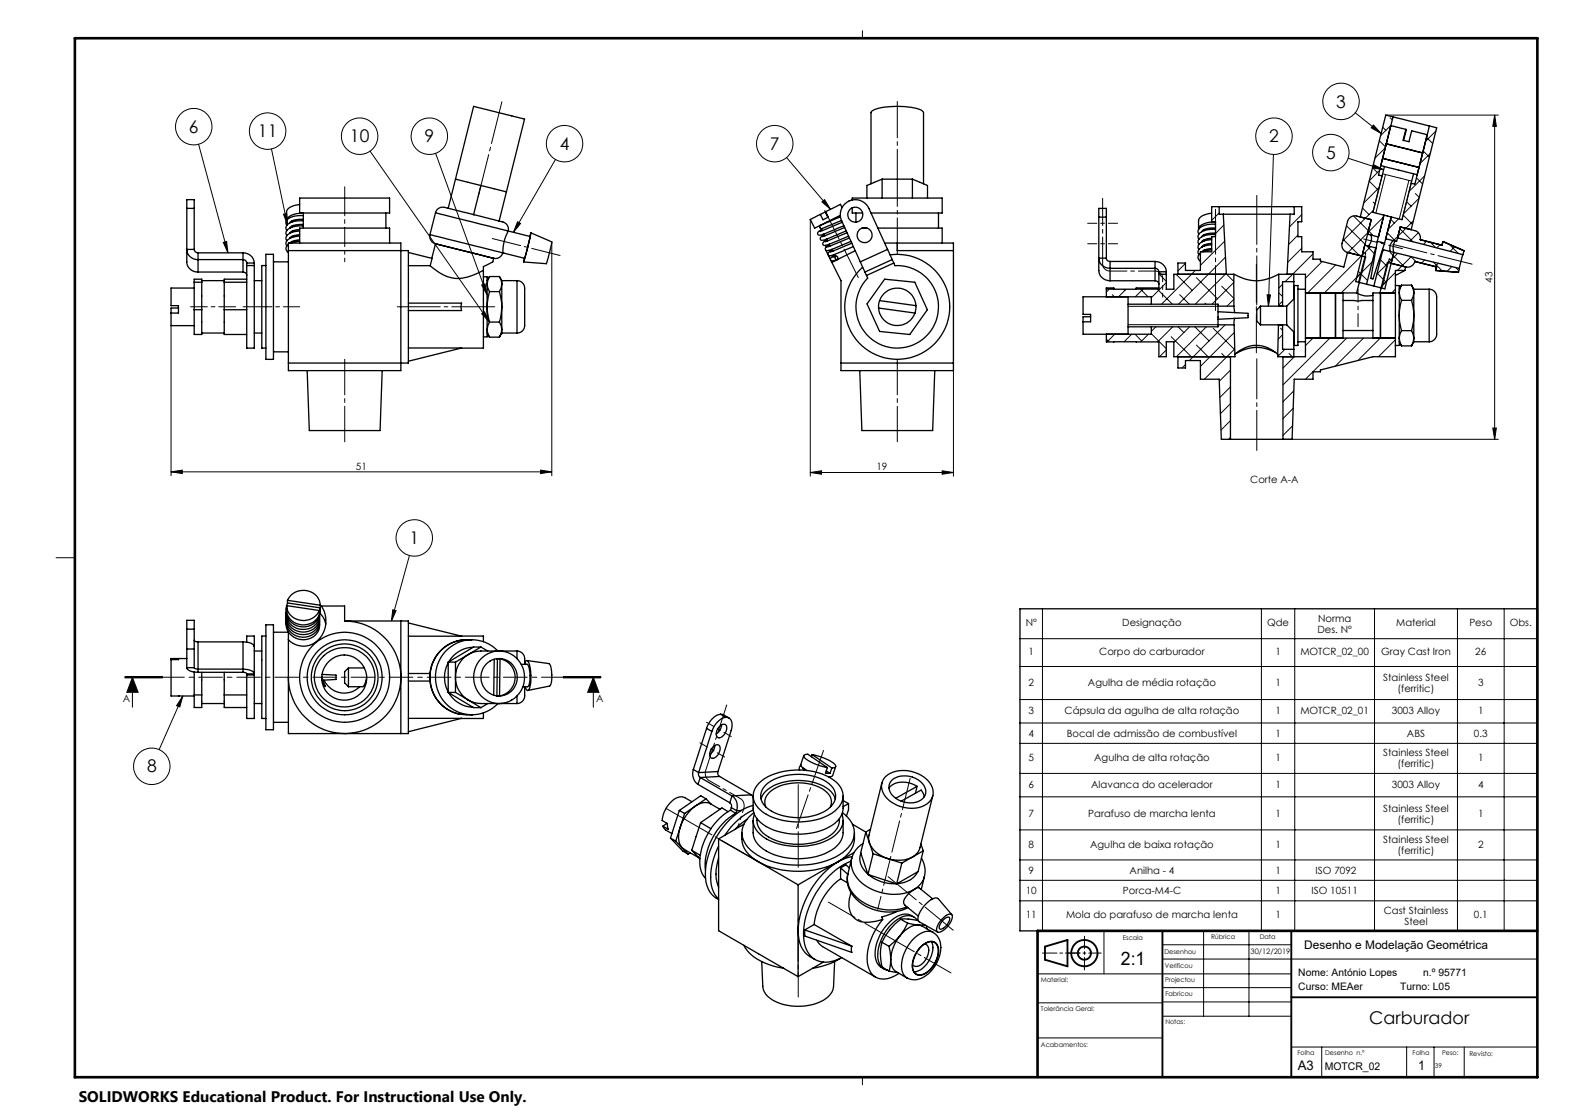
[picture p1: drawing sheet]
<svg xmlns="http://www.w3.org/2000/svg" width="420mm" height="297mm" viewBox="0 0 420 297" stroke-linecap="round" stroke-linejoin="round" font-family="sans-serif">
<g fill="none" stroke="#000" stroke-width=".27">
<path d="M230 8.2v2M53 38.4l7.8 29M72.4 39.7l4.3 20.3M361.4 30.1l6.9 5.5M366.3 33.3l2 2.3-2.6-1.5zM367.8 37.5l1.7 1.7M368.7 33.9l.9 .9M369.4 39.4l-2.8 2.8M369.5 30.7h30.1M370.7 31.4l.6 .6M370.9 33.4l-2.8 2.8M380.4 36.6l1.7 1.7"/>
<path d="M382.9 34.9l-2.7 2.8M398.6 30.7v86.4M398.6 30.7l.4 3h-.9zM75.6 57.1l.9-.2 .2 3.1zM98.7 40.3l31.8 45.6M116.2 40.9l13.7 37.7M138 59.1l.8 .5-1.9 2.3zM148.1 42.5l-11.2 19.4M209.8 42l11.7 13.8M216.1 58.5v68.5M219.2 53.8l.7-.6 1.6 2.6zM325.1 56.8l-2 2"/>
<path d="M339.6 41.2l-1.4 40.4M347.1 57.2l-3.2 3.3M359.5 42.2l9.5 3.1M360.9 57.6l5.3 5.2M363.3 55.5l1.8 1.7M365.1 48.3l2.5 2.5M366 44.7l1.3 1.3M366.2 53.9l.5 .5M366.3 43.9l2.7 1.4-3-.5zM366.3 56l-8.3 8.3M367.8 50l-4.2 4.1M367.9 45.4l-2.7 2.8"/>
<path d="M368.4 42.6l.1 .2M368.5 46.9l-2.4 9.7M368.7 46.4l7.7 1.9M368.9 57.9l-9.6 9.6M369.5 46.5l-2.6 10.3M370.8 58.5l1 1M373 58.3l-2.8 2.8M374.2 57.4l2.5 2.4M375.1 53.8l1.2 1.2M375.7 48.1l-2.6 10.3M376.3 48.9l-2.4 9.7M376.9 58.9l-5.3 5.3"/>
<path d="M377.4 51.6l1.1 1M377.7 47.4l1.6 1.6M378.4 52.9l-4.1 4.1M379.7 40.4l1.4 1.5M379.9 46.9l-4.1 4.1M381.4 40.9l-2.8 2.7M59.5 64.6l.9-.2 .4 3zM128.4 76l.9-.3 .6 2.9zM147.1 64.5v62.3M295.8 77.1l-.8 .8M296.6 78.6l.6 .5M299.6 77.1l.4 .3"/>
<path d="M300.3 77.1l-2 2M304.1 77.1l2 2M304.8 77.1l-2 2M308.6 77.1l4 4M309.1 73.1l1.9 1.9M311 75.3l-4 4.1M313.3 73.1l-.3 .3M313.6 73.1l4.3 4.3M314.6 78.6l2.5 2.5M316.1 70.2l-2 2M318.7 72.1l-9 9M319.1 74l5.6 5.7"/>
<path d="M323.3 63.1l-.2 .1M325.8 76.3l3.2 3.2M326.4 60l-2.3 2.3M326.6 64.3l-6.5 6.4M326.8 68.5l-12.5 12.6M327 72.8l-8.3 8.3M327.1 73.1l1.9 1.9M329 75.3l-5.8 5.8M329 79.8l-1.8 1.8M337.9 78.6h.9l-.6 3zM341 78.1l1 1M342 75.8l-1 1"/>
<path d="M346.1 62.7l-2.5 2.5M347.1 66.2l-3.7 3.8M350.1 67.7l-7.4 7.4M352.6 69.7l-4.5 4.5M356.2 70.6l-7.5 7.5M358.1 63.8l4.4 4.3M359.1 60.2l4.9 4.9M362.2 72.3l2.5 2.5M363.5 67.3l.7 .2-1.9 7.7M364.3 65.4l2.2 2.2M365.5 65.8l-12.3 12.3M365.9 69.8l-8.3 8.3"/>
<path d="M367.2 72.8l2.5 2.5M368.1 69.2l1.5 1.5M369.1 66.6l-.4 .5M369.9 62.1l2.3 2.2M370.7 67.3l3.7 3.8M371.2 69.2l-.7-.2-2 7.8M372.1 72.6l-4 4.1M372.1 77.1l-1 1M372.7 67.6l-5.5 5.5M373.3 61l3.5 3.5M376.3 68.4l1.3 1.4M376.3 68.4l-3.7 3.7"/>
<path d="M378.2 62l-2.2 2.3M379.9 69.3l-.8 .9M380.4 64.3l-.8 .9M381.5 64.6l1.3 1.4M382.2 69.9l2.4 2.3M383.5 70.2l-.8 .8M384 65.3l-.8 .8M384.8 64.4h.1M386.5 65.2l2.4 2.4M387.1 71.1l-1.2 1.3M387.9 65.8l-1.2 1.2M388.2 71.3l.8 .9"/>
<path d="M45.6 86.8v40M128.4 83.6l.8-.5 1.3 2.8zM254.2 98.8v28.2M295 90.4l.7 .8M297.3 89.1l-2.1 2.1M300.8 86.6h24M300.8 81.7h24M301.8 89.1l-2 2M302.7 89.1l1.7 1.8M306.2 89.1l-2 2.1M307 89l4 4M308.2 87.1l-1.2 1.2"/>
<path d="M311 93.3l-1.8 1.8M312.3 89.8l5.4 5.3M312.7 87.1l-4 4.1M314.1 87.1l1.6 1.5M316.1 97.2l-.9 .9M317.2 87.1l-4.2 4.2M318.6 87.1l3.8 3.8M319.1 92l3.1 3.1M321.3 80.8l.3 .3M321.7 87.1l-8 8M323.5 87.5l5.6 5.6M325.8 94.3l.8 .8"/>
<path d="M326.7 86.6l-9.5 9.5M328.1 98.7l-2.9 2.9M329.1 88.6l-9 9.1M329.2 93.1l-8 8M341.5 87.5l.5 .5M342 80.3l-1 1M342 89.2l-1.1 1.2M342.7 93.1l-2 1.9M343.7 94.3l.9 .8M345.2 95.1l-3.1 3M350.1 90.1l-2 2M354.6 90.1l-12.5 12.5"/>
<path d="M359.1 90.1l-11 11M363.6 90.1l-7.5 7.5M368.1 90.1l-6 6M372.1 95.1h.1M372.1 90.6l-4.5 4.5M328.1 103.1l-2.8 2.9M328.1 107.6l-2.7 2.7M328.1 112.1l-2.5 2.5M328.1 116.6l-.5 .5M342.1 117.1h57.5M344.7 113.5l-2.6 2.6M344.8 108.9l-2.7 2.7"/>
<path d="M345 104.2l-2.9 2.9M398.1 114.1h.9l-.4 3zM45.6 125.8l3-.5v1zM45.6 125.8h101.5M144.1 125.3l3 .5-3 .5zM216.1 126l3-.5v.9zM216.1 126h38.1M251.2 125.5l3 .5-3 .4zM15 148.7h5M109.2 148.1l-4.8 17.5M104.7 162.6l.9 .2-1.2 2.8zM272 170.3h138"/>
<path d="M272 177.7h138M278 162.3v85.9M336.4 162.3v85.9M345.3 162.3v85.9M366.5 162.3v85.9M388.7 162.3v85.9M401.1 162.3v85.9M33.3 180.7h10zM33.3 180.6h10M33.3 180.4h10M35.3 180.6l1.5 4h-3zM35.3 180.6v8"/>
<path d="M48.8 185.6l-.9 2.9-.8-.4zM48.8 185.6l-6.4 14.2M150.2 180.6h10M150.2 180.4h10M150.2 180.7h10M158.2 180.6l1.5 4h-3zM158.2 180.6v8M272 186.5h138M272 192.8h138M272 198.2h138M272 206.2h138M272 212.4h138"/>
<path d="M272 221.3h138M272 229.3h138M272 234.7h138M272 240.2h138M276.7 259.6h67.6M294.4 248.2v11.4M310 251.9h34.3M310 255.7h100M321 248.2v22.7M333.1 248.2v22.7M276.7 276.7h33.3M276.7 267.4h33.3"/>
<path d="M310 270.9h34.3M310 263.3h34.3M310 267.1h34.3M344.3 279.1h65.5M352.5 279.1v8M375.1 279.1v8M382.4 279.1v8M390.5 279.1v8M230 287.2v2"/>
<circle cx="51.7" cy="33.8" r="4.9"/>
<circle cx="71.4" cy="35" r="4.9"/>
<circle cx="95.9" cy="36.3" r="4.9"/>
<circle cx="114.5" cy="36.3" r="4.9"/>
<circle cx="150.6" cy="38.3" r="4.9"/>
<circle cx="206.6" cy="38.3" r="4.9"/>
<circle cx="339.7" cy="36.3" r="4.9"/>
<circle cx="357.6" cy="27" r="4.9"/>
<circle cx="354.9" cy="40.7" r="4.9"/>
<circle cx="110.5" cy="143.4" r="4.9"/>
<circle cx="40.5" cy="204.3" r="4.9"/>
</g>
<path d="M294 70.4l.5 1.3 .7 .4 .8 .2M310 74.1l-.5-1.2-.7-.5-.8-.1M188.2 205.4v1.4l.3 .8 .5 .5M198.3 215.6l.1-1.4-.4-.8-.5-.5" fill="none" stroke="#000" stroke-width=".27" stroke-dasharray="15.2 1 1 1" stroke-linecap="butt"/>
<g fill="none" stroke="#000" stroke-width=".5">
<path d="M278.7 252.4l6-1.8v7l-6-1.7zM310 248.2v38.9M344.3 248.2v38.9M344.3 265.9h65.5"/>
<circle cx="289.2" cy="254.1" r="1.75"/>
<circle cx="289.2" cy="254.1" r="3.5"/>
</g>
<g fill="none" stroke="#000" stroke-width=".35">
<path d="M369.7 38.3l9.7 2.5M369.7 38.3l-1.5 5.9 2.2 .5 7.5 1.9 1.5-5.8M371.5 31.1l9.7 2.5M371.5 31.1l-2-.4-6.8 27.2 3 .7M371.5 31.1l-3.9 15.6 .9 .2M374.9 34.5l-4-1-1.2 4.8M374.9 34.5l-.7 2.9 .1 .1 1.4 .3 .7-2.9 4.2 1-1.2 4.9M374.9 34.5h.1l-.7 2.9M381.2 33.6l1.9 .5-6.8 27.1-2.9-.7M381.2 33.6l-3.9 15.5-1-.2M49.8 55.6v14.2a2.84 2.84 0 0 0 3 2.7M49.8 55.6v-2.4h2v2.4"/>
<path d="M49.8 55.6h2M51.8 55.6v10.9M77.9 58.9v.3M79.9 54.5a4.3 4.3 0 0 0-3.4 1.7l-.1 2.6a2.84 2.84 0 0 1 2.7-1.8l1.8-.2v4M79.9 52.8h24v4h-24zM80.9 59.9a3.9 3.9 0 0 0-3.6 .9M80.9 58.5a3.9 3.9 0 0 0-3.6 .9v.1M80.9 58.9a4.7 4.7 0 0 0-4.6 1.5l-.1 .4 .3 .7M80.9 57.5a4.7 4.7 0 0 0-4.6 1.5v.7l.2 .4M102.9 56.8v4M116.1 56.7l19.4 4.9M116.1 56.7l-1.4 5.8"/>
<path d="M119.5 55.5h-.3a2.15 2.15 0 0 0-3.1 1.2M119.5 55.5l13.6 3.4M119.5 55.5l6.8-27.1h.3l13.3 3.3-6.8 27.2M121.5 47.8l13.5 3.3M128.2 49.5l-1.9 7.7M133.1 58.9a2.38 2.38 0 0 1 2.4 2.7M218.8 57.2l-2.7 1.3 1.1 2.3 6.9-3.4M218.8 57.2l1.3-.7 .7 1.5M223.9 57.5l.2 .3-5.3 2.2M224.4 58.8l-5.3 2.2a.54 .54 0 0 1-.4-.3 .54 .54 0 0 1 0-.6M224.5 55.3l-.4-.8-3.9 2 .7 1.4-1.4 .7-.7-1.4M224.6 59.3l-5.9 2.4"/>
<path d="M227.3 53.3v-.5h23.9v4h-18.9M227.3 55.4v1.4h2.7M228.2 56.8v2.4M232.3 49v-18.9a3.3 3.3 0 0 1 2.8-1.4l2.2-.3a17.6 17.6 0 0 1 8.6 1.2l.4 .5v18.9M235.2 47.8v5M235.2 47.8h8.1M235.2 47.8l-4 1.7v3.3M243.3 47.8v5M243.3 47.8l4 1.7v3.3M250.3 56.8v4M293 57.9v14.2a2.9 2.9 0 0 0 3 2.8M293 57.9v-2.3h2v2.3"/>
<path d="M293 57.9h2M295 57.9v10.9M323.1 56.8a3.6 3.6 0 0 0-3.5 2v2.3a2.72 2.72 0 0 1 2.7-1.8l1.8-.2M324.1 59.8a4.7 4.7 0 0 0-4.6 1.5v.6l.2 .5M324.1 59.1v4h-1v4h-3v5h-4v-2h-2v3M325.1 55.1h20M325.1 55.1v2h1.1M325.1 55.1h-2v4h1M326.2 57.1h17.8M326.2 57.1l.8 16M344 57.1l-.8 16M345.1 55.1h2v4h-1v4h1v4h3v2h2v.5l6.3 1.6 .9-3.9"/>
<path d="M345.1 55.1v2h-1.1M365.7 58.6l-3.9-1a1.99 1.99 0 0 0-2.5 1.5l-1.4 5.8a1.99 1.99 0 0 0 1.4 2.4M365.7 58.6l-2.5 9.7-3.9-1M365.7 58.6l-1 3.8 1 .3M368.7 42.2l9.7 2.5zM369.2 44.4l-3.1 12.2 6.2 1.6 1.6 .4 3-12.2M51.8 76.8h-6.2v4.7h2v2h-2M51.8 66.5h-2a2.84 2.84 0 0 0 3 2.7h12a.97 .97 0 0 1 1 .9M51.8 66.5a1.03 1.03 0 0 0 1 .9M51.8 74.4h2v14.8h-2zM51.8 75.2h2M52.8 67.4v5.1"/>
<path d="M52.8 72.5h12M52.8 67.4h12M53.8 74.8h6M59.8 75.2h6M64.8 72.5a.97 .97 0 0 1 1 .9M64.8 67.4a2.9 2.9 0 0 1 3 2.7M64.8 67.4v5.1M65.8 70.8v22h2v-22M65.8 70.8h2M65.8 74.4h-6v14.8h6M65.8 70.1h2M65.8 70.1v.7"/>
<path d="M67.8 74.8h2M67.8 70.1v.7M70.9 70.8h-1.1v22h1.1M70.9 67.8h2v28h-2zM72.9 69.8h4M76.9 65.2a1.28 1.28 0 0 0 0 2.2M76.9 66.8h32v30h-32M76.9 64.8h30v34h-30zM77.3 63.5h.1M77.3 62.1l.1 .1M77.3 60.7l.1 .1M77.9 60.3v.2"/>
<path d="M77.9 61.6v.3M77.9 63v.3M77.9 64.4v.3M79.9 64l-1.6 .2-1 .6M79.9 62.6a2.91 2.91 0 0 0-2.6 1M79.9 61.2a2.91 2.91 0 0 0-2.6 1M79.9 63a3.5 3.5 0 0 0-3.6 1.7l.2 .9M79.9 61.6a3.5 3.5 0 0 0-3.6 1.7l.2 .9M79.9 64.3l-1.2 .1-1.1 .4M79.9 64.8v-4h24v4M80.9 60.3a4.7 4.7 0 0 0-4.6 1.5v.6l.2 .4M108.9 70.8h5.8"/>
<path d="M108.9 67.3l6.3 1.6-.5 1.9M114.7 62.5a2.05 2.05 0 0 0 1.4 2.5M114.7 62.5l19.4 4.9M114.7 70.8a11.7 11.7 0 0 0 7.6 3.5 16.3 16.3 0 0 0 6.6-2.2M116.1 65l15.6 3.9M116.1 65l-1 3.9M128.9 73.8h1v16h-1M128.9 72.1v20.7h-20M130.5 77.7a13.3 13.3 0 0 0 0 8.2M130.5 73.7a3.7 3.7 0 0 0 0 4M130.5 73.7l-.6 1.1M130.5 77.7h2.7"/>
<path d="M130.5 73.7h2.7M131.7 68.9l-.3 .9-2.5 1.3v1M133.2 77.7l.6 3v1.1M133.2 73.7l.4 .9 .2 1.1M133.2 73.7l.6 1.1M133.8 75.7l-.2 1.1-.4 .9M133.8 75.7v6.1M133.8 74.8v.9M133.8 74.8h4.1M134.1 67.4a1.97 1.97 0 0 1-2.4 1.5M134.1 67.4h.1M135.5 61.6a12.7 12.7 0 0 0-1.4 5.8"/>
<path d="M135.5 61.6l5.8 1.4-.9 4.1-.5 1.8-5.8-1.5M137.9 74.8a2.32 2.32 0 0 1 2 3.1v8.2a2.16 2.16 0 0 1-2 2.7M137.9 74.8v14M141.6 62.1l5.5 2.4-.5 2.5-.9 3.3-6.1-.5M141.6 62.1l-.3 .9M141.6 62.1l-1 4.5-1 3.2 .2-.9M218.6 60.1v.1M219 61l.3 .5M219.7 62.4l.3 .5M220.3 65.4v.6M220.3 66.8l.5 1M220.4 63.8l.2 .4"/>
<path d="M220.9 68l.5 1.2M221.1 65.1l.2 .5M221.6 69.4l.2 .6M221.8 66.5l.2 .5M222.5 67.9l.2 .5M222.5 68l-.5 .4a.63 .63 0 0 0-.6 .5 .63 .63 0 0 0 .4 .7l1.5-.4M222.8 68.4a.43 .43 0 0 1 .6 .2 .43 .43 0 0 1-.4 .6l-.3-.3zM222.9 68.3l-.8 .3M223.1 69.2v.1M225 60.2l-5.1 2.1a1.54 1.54 0 0 1-1.7 .3l-.1-.6 1-.8M225.2 60.7l-5.8 2.4M225.7 61.6l-3.1 1.3a8.8 8.8 0 0 1-3.7 1.1 .65 .65 0 0 1-.1-.7 .65 .65 0 0 1 .5-.4l.5-.4"/>
<path d="M225.9 62.1l-5.8 2.4M226.3 63l-3 1.2a9.1 9.1 0 0 1-3.7 1.2 .67 .67 0 0 1 .4-1.2l.5-.3M226.5 63.5l-5.8 2.4M226.9 64.4l-3 1.2a8.8 8.8 0 0 1-3.6 1.1l-.2-.6 1.1-.8M227.2 64.8l-5.8 2.4M227.5 65.8l-2.9 1.2a9.1 9.1 0 0 1-3.7 1.1 .68 .68 0 0 1 .4-1.1l.5-.3M228 66.8l-6.2 3.2M229.4 69.8l1.2 2.7M229.9 60.8h1.3M230.6 72.5l.5 .9M234.1 60.8h17.1v4M235.9 74.4l8 .8 3.4 7.4-4.7 6.6-8-.8-3.4-7.4z"/>
<path d="M235.9 64.8h3.4M236.7 66.5l-5-10.9a4 4 0 0 0-5.3-2 4 4 0 0 0-2 5.3l5 10.9M236.7 66.5l1.2 2.7M236.7 66.5l-7.3 3.3M237.3 67.9a14 14 0 0 1 15.7 16.6 14 14 0 0 1-20.8 9.4 14 14 0 0 1-2.2-22.6M237.9 69.2l.4 .9M237.9 69.2l-7.3 3.3M238.3 70.1l.4 .7a11 11 0 0 1 11.3 13.4 11 11 0 0 1-16 7.3 11 11 0 0 1-2.6-17.3l-.3-.8M238.3 70.1l-7.2 3.3M239.3 64.8h14.9v34h-29.9v-24l-2.5-4.8M239.3 64.8v2h14.9M295 68.8h-2a2.9 2.9 0 0 0 3 2.7h12a1.03 1.03 0 0 1 1 1"/>
<path d="M295 68.8a.91 .91 0 0 0 1 .9M295 77.1h2M296 69.7v5.2M296 74.9h12M296 69.7h12M300.8 79.1v10M308 69.7a2.9 2.9 0 0 1 3 2.8M308 74.9a.97 .97 0 0 1 1 .9M308 69.7v5.2M309 76.8h-6v.3h-6v-.3h-2v2.3M309 73.1h2M309 72.5v4.6h-6"/>
<path d="M309 72.5h2M311 72.5v4.6h2v-4h16M320.1 67.5a1.24 1.24 0 0 0 0 2.2M320.5 65.8h.1M320.5 64.4h.1M320.5 63l.1 .1M321.1 61.2v.3M321.1 62.5v.4M321.1 63.9v.3M321.1 65.3v.3M321.1 66.7v.3M323.1 66.3l-1.9 .3-.7 .5"/>
<path d="M323.1 64.9a2.91 2.91 0 0 0-2.6 1M323.1 63.5a2.91 2.91 0 0 0-2.6 1M323.1 65.3a3.5 3.5 0 0 0-3.6 1.7l.2 .9M323.1 63.9a3.4 3.4 0 0 0-3.6 1.7l.2 .9M323.1 66.6l-2.3 .5M324.1 62.2a3.9 3.9 0 0 0-3.6 .9M324.1 60.8a3.9 3.9 0 0 0-3.6 1M324.1 62.5a4.5 4.5 0 0 0-4.6 1.6v.6l.2 .5M324.1 61.2a4.7 4.7 0 0 0-4.6 1.5v.6l.2 .5M329 73.1v8.5M329 73.1a11.2 11.2 0 0 0 12 0M341 73.1v8.5"/>
<path d="M341 73.1h7.1v4M345 75.1v4.6M345 75.1h-3v6.5M345 73.1v2M345.1 76.1h1v16h-1zM345.1 79.6l-2 2M346.1 77.1h2M348.1 77.1v14M348.1 78.1h13.7M352.1 78.1v12M356.1 78.1v12M358.1 78.1v12"/>
<path d="M359.3 67.3l4.9 1.2-2.4 9.6M361.8 78.1a5.5 5.5 0 0 0 4.3 .6M364.4 75.8l2 .5M364.9 65.6l-1-.2-2.4 9.7 2.9 .7M364.9 65.6l2 .5M365.7 62.7a3.1 3.1 0 0 1-.8 2.9M365.7 62.7l1.9 .5 1.4-5.8-1.7 6.9M366.9 66.1l-2.5 9.7M367 66l-.1 .1M367.3 64.3l1.9 .5M367.3 64.3l-1.8 9.9 .6 .2 3.1-9.6M368.1 78.1v12"/>
<path d="M368.7 66.5l.1 .1M368.8 66.6l1.9 .5M368.8 66.6l-2.4 9.7M370.7 67.1l1 .2M371.5 64.1a2.94 2.94 0 0 0-.8 3M371.5 64.1l-2-.4 1.5-5.8-1.8 6.9M371.7 67.3l17.5 4.3-.3 1M371.7 67.3l-2.4 9.7-2.9-.7M372 64.3l-.1 .3a3.7 3.7 0 0 0-.2 2.7M372.1 76.1v16M372.1 76.1h1v16h-1M372.1 78.1h-6v12"/>
<path d="M372.7 63.4h.1M372.7 63.4l17.4 4.5 .3-1M373.4 60.5l3.9 1a2.05 2.05 0 0 1 1.4 2.4M373.4 60.5l-1 3.9-.9-.3M373.7 76a3.7 3.7 0 0 0 0 4.1M373.7 76l-.6 1.1M373.7 76h2.7M374.6 72.1l-2.5 1.3M374.6 72.1h-2.5v4M374.9 71.2l-4.9-1.2-2 8.1M374.9 71.2l-.3 .9M376.4 76l.4 1 .2 1.1"/>
<path d="M376.4 76l.6 1.1M377 78.1l-.6 2M377 78.1v6M377 77.1v1M377 77.1h4.1M377.3 69.7a2.05 2.05 0 0 1-2.4 1.5M377.3 69.7l5.8 1.5M377.3 69.7h.1M378.7 63.9l5.9 1.5M381.1 77.1a2.37 2.37 0 0 1 2 3.1v7.8a2.37 2.37 0 0 1-2 3.1M381.1 77.1v14M382.9 72.1l6 .5"/>
<path d="M383 71.2l-.1 .9M383.1 71.2l-.2 .9M384.8 64.4l5.6 2.5M384.8 64.4l-.3 .9M384.8 64.4l-.2 1M390.1 67.9l-1 3.6M45.6 83.5v3.3h6.2M47.6 82.1h-2v1.4M51.8 82.6h2M53.8 88.8h6M59.8 82.6h6M67.8 88.8h2"/>
<path d="M72.9 93.8h4M81.9 98.8l.6 16h18.9l.5-16M108.9 80.8h14.2l-.2 .7 .2 1.3h-14.2M123.1 92.8l-14.2 3.5M129.9 88.8l.6 1.1M130.5 85.9a3.7 3.7 0 0 0 0 4M130.5 85.9h2.7M130.5 89.9h2.7M133.2 85.9l.4 .9 .2 1.1M133.8 81.8l-.6 4.1M133.8 81.8v6.1M133.8 87.9l-.2 1-.4 1"/>
<path d="M133.8 87.9v.9M133.8 88.8h4.1M133.8 88.8l-.6 1.1M224.3 96.8h29.9M229.3 98.8l.5 16h18.9l.6-16M234.3 82.1a5 5 0 0 0 4.3 4.7 5 5 0 0 0 5.4-3.3M234.3 82.1l9.7 1.4M234.6 80.1a5 5 0 0 1 5.4-3.2 5 5 0 0 1 4.3 4.6M234.6 80.1l-.3 2M234.6 80.1l9.7 1.4M244.3 81.5l-.3 2M288.8 85.8v3.3h18.2v-2"/>
<path d="M290.8 84.5h-2v1.3M297 91.1v.1M300.8 81.1h24v6h-24M303 91.1v.1M307 81.1v-2h-18.2v4.7h2v2h-2M314.1 95.1v3h2v-2h4v5h5l.6 16h2.4M324.8 83.1l8 .4v1.2l-8 .4M324.8 81.6h4.2M324.8 86.6h4.3M328.1 95.1v22M329 81.6l.2 1.8M329.1 86.6l.2 8.5h-16.3v-4h-2v4h-2v-3.9h-14v-2.1"/>
<path d="M329.2 84.9l-.1 1.7M329.3 94.5a8 8 0 0 1 11.4 0M336.1 81.6v5M336.1 81.6l-1 1v3l1 1M336.1 81.6h7M336.1 86.6h7M340.2 94a10.3 10.3 0 0 0-10.9 .4M340.9 86.6l-.2 8.5h7.4v-4M342 86.6v6.5h3M342.1 95.1v22M343.1 81.6v5M343.1 86.6l2 2"/>
<path d="M345 88.5v4.6M345 93.1v2M346.1 91.1h2M348.1 90.1h24M358.1 80.1l4 .2 4-.2M358.1 88.1h8M372.1 92.1v3h-6l-14 3.5v.5h-2v2h-5l-.5 16h-2.5M373.1 91.1l.6 1.1M373.7 80.1a13.9 13.9 0 0 0 0 8.1M373.7 88.2a3.7 3.7 0 0 0 0 4M373.7 88.2h2.7M373.7 80.1h2.7"/>
<path d="M373.7 92.2h2.7M376.4 80.1l.4 1.4 .2 2.6M376.4 88.2l.4 .9 .2 1.1M377 84.1l-.1 1.6-.5 2.5M377 84.1v6.1M377 90.2v.9M377 90.2l-.6 2M377 91.1h4.1M377 91.1l-.6 1.1M328.1 117.1h14M45.6 175.9v9.7h6.2M47.6 175.6v.3h-2"/>
<path d="M49.8 167.7v5.3M49.8 167.7v-2.3h2v2.3M49.8 178a2.79 2.79 0 0 0 3 1.2M49.8 175.6h-4.2v.3M49.8 173v5M49.8 173h2M49.8 167.7h2M49.8 178h2M51.8 167.7v5.3M51.8 178l.8 .4h12.2a2.87 2.87 0 0 1 3 1.3h-2M51.8 170.7l.3 .3 .7 .1M51.8 173v5"/>
<path d="M51.8 179.2v9.4h2v-9.4M52.8 171.1v8.1M52.8 179.2h12M52.8 171.1h12M59.8 179.2v9.4h6M64.8 171.1a2.79 2.79 0 0 1 3 1.3M64.8 179.2l.7 .1 .3 .4M64.8 171.1v8.1M65.8 171.2v-1.6h2v2.8M65.8 179.9v11.7h2v-11.7M65.8 179.7v.2M65.8 179.9h2"/>
<path d="M67.8 172.4v7.5M67.8 173.6h2M70.9 169.6h-1.1v22h1.1M70.9 166.6h2v28h-2zM72.9 168.6h4M76.3 165.3a4.5 4.5 0 0 0 3.9 4.6 4.5 4.5 0 0 0 5-3.4v-.9M76.3 164.6a4.5 4.5 0 0 0 3.9 4.6 4.5 4.5 0 0 0 5-3.4v-.9M76.3 163.9a4.5 4.5 0 0 0 3.9 4.6 4.5 4.5 0 0 0 5-3.3v-1M76.3 166a4.5 4.5 0 0 0 3.9 4.5 4.5 4.5 0 0 0 5-3.3v-.9M76.4 161.8a4.5 4.5 0 0 0 3.6 5.3 4.5 4.5 0 0 0 5.2-3.6 4.3 4.3 0 0 1-2.3 3.9 4.3 4.3 0 0 1-4.5-.3 4 4 0 0 1-2.1-3.8M76.4 161.5a4.5 4.5 0 0 0 4.2 5.1 4.5 4.5 0 0 0 4.8-4.5M76.4 161.5a4.6 4.6 0 0 0 3.9 3.9 4.6 4.6 0 0 0 4.9-2.6"/>
<path d="M76.4 161.5l8.8 1.3M76.7 160.8l-.2 .7M76.7 160.1a4.6 4.6 0 0 1 4.6-2.7 4.6 4.6 0 0 1 4 3.4l.1 .6M76.7 160.1v.7M76.7 160.8l8.7 1.3M76.7 160.1l8.7 1.3M85.3 163.5l.1 .2a4.8 4.8 0 0 1 1.5 2.7M85.4 162.1l-.2 1.4v-.7M85.4 161.6h.3M85.4 161.4v.7M85.7 161.6a6.8 6.8 0 0 1-4.8 10.7l-1.4-.2a5.4 5.4 0 0 1-2.6-1.5M85.7 161.6h6.2v4"/>
<path d="M85.9 179.8l3.7 .2v1.1l-3.6 .3M86.4 174.8a8 8 0 0 1 12.5 1.8 8 8 0 0 1-5 11.6 7.9 7.9 0 0 1-9-3.7 7.9 7.9 0 0 1 1.5-9.7zM91.9 165.6a15 15 0 0 1 15 14.9 15 15 0 0 1-15 15.1 15 15 0 0 1-15-15M91.9 165.6h17v30h-32v-27.1M92.9 178.1v5M92.9 178.1l-1 1v3l1 1M92.9 178.1h4.3M106.9 165.6v30M108.9 169.6h20v1.5M108.9 179.6h5.8M108.9 166.1l14.2 3.5M119.5 176.7a8 8 0 0 0 0 7.7"/>
<path d="M119.5 176.5v8.1M119.5 176.5h2M121.5 176.5v8.1M124.2 170.6a10.1 10.1 0 0 0-9.5 10.9 10.1 10.1 0 0 0 11.3 9.1 9.7 9.7 0 0 0 6.8-3M124.2 170.6a10 10 0 0 0-9.5 9.1 10 10 0 0 0 7.8 10.7M124.2 170.6h1.6M124.8 174.5a7.1 7.1 0 0 0 0 12.1M124.8 174.5l-3.3 2M125.5 170.6a9.3 9.3 0 0 1 7.3 3M125.5 170.6a10 10 0 0 0-9.4 10.1 10 10 0 0 0 9.7 9.9M126.2 172.6a7.8 7.8 0 0 0-6.5 3.9M128.1 175.8a6.9 6.9 0 0 1 10.5 .6 6.9 6.9 0 0 1-2.1 10.2 6.9 6.9 0 0 1-8.8-1.8 6.9 6.9 0 0 1 .4-9z"/>
<path d="M128.2 172.5h-1.9l-6.8 4M128.2 172.5l-3.4 2M128.2 172.5l1.9 1.1M129.6 177.1a4.9 4.9 0 0 1 7.8 1.3 4.9 4.9 0 0 1-3.5 7.1 5 5 0 0 1-5.1-2.7 5 5 0 0 1 .8-5.7zM131.8 175.8l-.1 9.5M132.4 175.6h.2M132.6 175.6h.7M132.6 175.6l-.1 9.9M133.3 175.6a5 5 0 0 1 4.1 5 5 5 0 0 1-4.2 4.9M133.3 175.6l-.1 9.9M133.8 173.6h-5.6a6.6 6.6 0 0 0-3.4 .9M133.8 173.6h4.1"/>
<path d="M133.8 173.6h.1M137.9 173.6a2.22 2.22 0 0 1 2 2.8v.6M137.9 173.6v2M139 177.1h1.5a4.2 4.2 0 0 1 .8 3.5 2.8 2.8 0 0 1-.6 2.5h-1.3M139.9 177.1l.3-.8 .3-.2a3.2 3.2 0 0 1 1 2.8v.6a7 7 0 0 1-.6 4.5l-.5-.1-.3-.8M140.5 176.1l5.9 .8a7.2 7.2 0 0 1 .5 5.7l-.4 .3-5.7 1.2M272 162.3h138v85.9h-138zM47.6 185.6h.1M51.8 185.3h2M53.8 187.6h6M59.8 185.3h6M67.8 187.6h2"/>
<path d="M72.9 192.6h4M85.8 180.4l.3 1.4 .7 1.3-.7-1.8M86.4 181.3a5.9 5.9 0 0 0 9.5 1.8M97.8 180.5l-.4 1.6-.6 1h-3.9M108.9 181.6h5.8M119.5 184.6h2M119.5 184.6l6.8 4.1h1.9M119.7 184.7a7.7 7.7 0 0 0 6.5 3.9M121.5 184.6l3.3 2M123.1 191.5l-14.2 3.6M124.8 186.6a6.6 6.6 0 0 0 3.4 1h5.6M124.8 186.6l3.4 2.1"/>
<path d="M128.9 190v1.6l-20-.1M130.1 187.6l-1.9 1.1M132.4 185.5h.8M133.8 187.6h4.1M133.8 187.5v.1M137.9 185.6v2M139.9 183.1v1.5a2.3 2.3 0 0 1-2 3M188.4 194.2l1.4 .8M188.4 194.2l-3.5 10.9M189.8 195l-3.5 11M189.9 199.4l.4-.4a1.02 1.02 0 0 1 1.5-.3 1.02 1.02 0 0 1 .1 1.5 1.89 1.89 0 0 1-2.4 1.8 2.3 2.3 0 0 1 .4-2.6zM190.6 198.7l-.3 1.4-1.1 1.1"/>
<path d="M191.7 193.9a1.27 1.27 0 0 1 2-.5 2.55 2.55 0 0 1-2.2 3.3 1.86 1.86 0 0 1 .2-2.8zM192.2 190.4a5.1 5.1 0 0 0-3.8 3.8M192.2 190.4l.8 .2 1.4 .8M192.2 190.4l1.4 .8M192.4 193.2l-.4 1.4-1 1.1M193.6 191.2a5.3 5.3 0 0 0-3.8 3.8M193.6 191.2a1.71 1.71 0 0 1 1.6 2.2l-.2 1.4-3.5 10.9M177.8 219.5l-1 .8M181.2 216.1l1.4 .8M181.2 216.1l-2.4 7.3M182.6 216.9l-1.2 3.7M184.5 213.7l-1.9-1a3.5 3.5 0 0 0-4.1 1.6l-1.4 2.2-.5 2.3 1.4 .8 .2 1.5-1.4-.8"/>
<path d="M184.9 205.1a3.5 3.5 0 0 0 1.2 4M184.9 205.1l1.4 .9M185.4 214.9a11.4 11.4 0 0 0-4 5.7M185.4 214.9l.7-.4a3.5 3.5 0 0 1 3.3-.2l2.6 1.5M185.4 214.9l-2.8 2M186.1 209.1l8.5 4.9M186.3 206a1.14 1.14 0 0 0 .4 1.3M186.7 207.3l-.6 1.8M186.7 207.3l8.5 4.9M186.8 219.3l2.8 1.6M186.8 219.3l-2.3 7.4M188.3 213l-1.4-.8-5.7 3.9"/>
<path d="M188.3 213l-2.9 1.9M188.3 213l1.4 1.5M191.5 205.7a1.1 1.1 0 0 0 .4 1.3M191.5 205.7l-5.2 .3M191.9 207l-5.2 .3M191.9 207l8.4 4.9M194.2 216.4l-1.7-1-5.7 3.9M194.6 214a1.15 1.15 0 0 1 .4 1.3M194.8 216a17.1 17.1 0 0 0-8.2 14.3 5.8 5.8 0 0 0 1.5 3.9M194.8 216l1.4 .8M195 215.3l1.5 .8M195 215.3l-.2 .7"/>
<path d="M195.2 212.2a3.4 3.4 0 0 1 1.3 3.9M195.2 212.2l-.6 1.8M196.2 216.8a16.9 16.9 0 0 0-8.2 14.4l.1 .8M196.5 216.1l-.3 .7M197.7 216.1h-1.2M198.4 219.7l-6.8 4M199.1 218.5l-2 1.5-1.1 1.1M200.3 211.9l.5 .4M200.3 211.9l-5.1 .3M200.8 212.2v3.3a5.9 5.9 0 0 0 3.6 4.9 18.2 18.2 0 0 0 18.2-.9 5.4 5.4 0 0 0 2.2-4v-3.3M200.8 218.8v3.2a5.9 5.9 0 0 0 3.6 4.9 18.2 18.2 0 0 0 18.2-.8 5.4 5.4 0 0 0 2.2-4.1v-3.2M200.8 214.7a18.2 18.2 0 0 0-11 10.9 14.5 14.5 0 0 0-.9 11.4 5.7 5.7 0 0 0 2.7 2.8"/>
<path d="M200.9 216a17.7 17.7 0 0 0-7.6 6.7M201 216.7a6 6 0 0 0-2.6 7.6 13.1 13.1 0 0 0 9.5 5.9 22.4 22.4 0 0 0 16.8-2.9 6.2 6.2 0 0 0 2.8-7.1 7.6 7.6 0 0 0-2.9-3.5M201.2 217.1a4.5 4.5 0 0 0 1.5 5.4 17.2 17.2 0 0 0 14.9 2.6 9.4 9.4 0 0 0 7-5 4.3 4.3 0 0 0-.1-3M201.9 218.3a5.3 5.3 0 0 0 3.2 4.9 16.4 16.4 0 0 0 17-1.1 4.6 4.6 0 0 0 1.7-3.8M202.4 208.8a16.4 16.4 0 0 1 13.3-3.3 12.5 12.5 0 0 1 8.4 4.3 4.7 4.7 0 0 1-1.5 6.4 18.1 18.1 0 0 1-19.1 .4 4.9 4.9 0 0 1-2.1-6.4zM203 213a6.8 6.8 0 0 1 5.4-4.3 14.9 14.9 0 0 1 12.7 1.8 4.8 4.8 0 0 1 1.6 2.5M204.2 209.3a14.4 14.4 0 0 1 13.3-2.2 6.9 6.9 0 0 1 5.2 4.4 4.8 4.8 0 0 1-3 4.9 15 15 0 0 1-15.4-1.2 3.9 3.9 0 0 1-.1-5.9zM204.2 215.2a3.7 3.7 0 0 1 2-4.7 13.4 13.4 0 0 1 13.7 .2 3.6 3.6 0 0 1 1.5 4.5M213.6 204a1.03 1.03 0 0 0-.4 1.3M214.2 204.8l-.1 .1 .5 .5M214.3 205.1h.4l-.1 .2M214.3 201.4l-.8 2.5 .6 .8 1.1 .7"/>
<path d="M214.4 201.4l1-.3 5.2 3.5a11.9 11.9 0 0 1-6.2-2.8zM216.6 201.2a11.9 11.9 0 0 1 6.2 2.8l.1 .3a.82 .82 0 0 1-1.1 .4M216.6 201.2l-.2 .6M216.6 201.2l5.2 3.5M220.3 205.5l1 .7M220.6 204.6l-.5 1.5 1.2 .1M221.8 204.7l-.5 1.5M222.8 204.4l-.8 2.4-.3 .2-.7 .1M224.8 213.4l1.5 .8M226.3 214.2l-1.5 .9M226.3 214.2v1.7l-.6 1.7M227.3 219.7l3.6 2.1"/>
<path d="M235.2 208.8l-3.5 13.9 .1 2M236.1 207.1a8.5 8.5 0 0 1 12.5 2.7 3.9 3.9 0 0 1-2.9 5.3 8.8 8.8 0 0 1-10.3-4 3.6 3.6 0 0 1 .7-4zM238.1 207.8a6.1 6.1 0 0 1 8.6 2.3 2.9 2.9 0 0 1-2.4 3.8 6.1 6.1 0 0 1-7.2-3.4 2.65 2.65 0 0 1 1-2.7zM244.5 209.7a6.1 6.1 0 0 0-7.1 0l-.3 .4M244.5 209.7l-.4 1.8M244.5 209.7l-5.6 3.1M246.5 212.4l-.2-.6-.7-1.2-5.3 3M248.7 212.1l-3.4 13.9a3.9 3.9 0 0 1-2 2.5M176.8 220.3a3.5 3.5 0 0 0 2.4 1.9M178.8 223.4l1.4 .9M178.8 223.4l3.3 3.5 1.4 .8M180.2 224.3l3.3 3.4"/>
<path d="M181.4 220.6a5.2 5.2 0 0 0 .9 5.7l4 2.4M181.4 220.6l-1.2 3.7M184 227.4l-.5 .3M184.5 226.7l2.2 1.3M184.5 226.7l2.1 2.3M191.6 228.7a11.1 11.1 0 0 0 0 7.8M191.6 225.6a16.3 16.3 0 0 0-1.7 11.4 6.3 6.3 0 0 0 1.7 2.7M191.6 223.7v24.4l21.2 12.3M191.6 223.7l10.6 6.1M197.8 222a7.3 7.3 0 0 0 4.4 7.8M202.2 229.8a23.4 23.4 0 0 0 21.2 0M202.2 229.8l10.6 6.1"/>
<path d="M212.8 235.9v24.5M223.4 229.8a23.1 23.1 0 0 0-10.5 19.5 7.1 7.1 0 0 0 4.4 6.5M223.4 229.8l-10.6 6.1M224.2 234.3a17.5 17.5 0 0 0-7.1 12.2M224.2 234.3l1.8 1.1M224.2 231.4l1.4-.8 .9 .8M224.2 231.4v2.9M224.2 231.4l1.9 1.7M226.1 233a7.4 7.4 0 0 0 3.8 8 12.3 12.3 0 0 0 12.2 1M226.1 233a7.2 7.2 0 0 0 3.9 7.5 13.4 13.4 0 0 0 11.8 1.3M226.9 229.6a20.9 20.9 0 0 0-11.2 12.3 14.9 14.9 0 0 0-.5 11.6 5.8 5.8 0 0 0 7.9 2.4l1.4-.6M226.9 237.9a6.2 6.2 0 0 0 1.1 7 4.7 4.7 0 0 0 3.6 1l3.8-.8"/>
<path d="M227.1 228.8l-1 4.2M227.3 228.4l-1.8 .4-2.1 1M227.8 227.3l-4.4 2.5M227.9 222a7.4 7.4 0 0 1-4.5 7.8M229.6 227.5a5 5 0 0 0 1.8 5.5M230.1 224.9a5.9 5.9 0 0 0-1.5 9.3 12.9 12.9 0 0 0 15.3 2.9M230.9 221.8l-1.4 5.6 2 5.7M230.9 221.8l.9 2.9M231.5 233.1l7.6 2.6M231.6 233.2a11 11 0 0 0 7.3 2.4M231.8 224.7a7.2 7.2 0 0 0 4.8 4.2M231.8 224.7l1 2.9"/>
<path d="M232.1 221.1l-1.2 .7M232.8 227.6l-1.3 5.5M232.8 227.6l3.8 1.3M236.6 228.9l3.9 1.2M240.5 230.1l-1.4 5.6M243.3 228.5a8.8 8.8 0 0 1-6.7 .4M243.3 228.5l-2.8 1.6M243.9 237.1a6.4 6.4 0 0 0-3 3.2l.1 .6 .3 .4M244.7 232.4a6.1 6.1 0 0 1-5.5 3.2M245.1 236.7l-.2-.1-1 .5M245.1 236.7l3.6 2.9M245.6 225l.6 1.8"/>
<path d="M245.7 228.8a6.5 6.5 0 0 1 .8 4.8M246.2 226.8l-1.4 5.6-5.7 3.3M246.2 226.8l-2.9 1.7M246.5 233.6v.1a5.3 5.3 0 0 1-2.6 3.4M246.5 233.6l-.8 3.5M198.4 252a10.9 10.9 0 0 0 6.7 5.2l3.9 .9M203.1 256.4l.3 6.6a5.1 5.1 0 0 0 3.6 4.1 14 14 0 0 0 13.9-1.4 3.9 3.9 0 0 0 1.4-2.7l.3-6.6M214.6 247.9v1.7l12.6 4.3-.2-.6 .2-1M214.6 247.9l12.6 4.4M217.1 246.5l10.1 5.8M217.1 246.5l-2.5 1.4M217.8 250.7l.5 .7 1.1 1 14.1 8.1"/>
<path d="M219.6 256.5l-6.8 3.9M224.2 255.5l-2.7 1.4-2.5 .8-2.3 .4M235.2 251.2a13 13 0 0 0 0 6.6l1.9 1.1M235.2 251.2l1.9 1.1M235.4 245.1a15.1 15.1 0 0 0-3.9 12.6 4.2 4.2 0 0 0 6.2 2.9l2-1.1M237.1 252.3l.4 3.6M237.1 258.9l2.3 .4M237.5 255.9l.2 1.3a2.77 2.77 0 0 0 1.3 1.8l2.8 1.7M237.5 255.9l-.4 3M239.3 243l-4.1 1.5 .2 .6M240 249.5a11 11 0 0 0-2.5 6.4M240 249.5l-2.9 2.8"/>
<path d="M240.2 245.1a16 16 0 0 0-5 6.1M240.2 245.1l2.2-.1 2.5 .5M240.2 245.1l1.8 1M241.3 241.3l3.6 3M242 246.1l-2 3.4M242 246.1l2.9 .5M243.7 244.5a4 4 0 0 0-5 .1 11.9 11.9 0 0 0-5.2 11 3.6 3.6 0 0 0 2.2 2.7M244.7 245.4a3.3 3.3 0 0 0-4.6-.8 11.8 11.8 0 0 0-5.9 11.4 2.99 2.99 0 0 0 2.5 2.7M244.9 246.6a6.4 6.4 0 0 0-4.9 2.9M244.9 246.6l1.1 .3 2.8 1.7M244.9 246.6h1.8M245.7 252.2l.6-.5a2.39 2.39 0 0 1 3.5 0 5.7 5.7 0 0 1-1.2 6.2l-.5 .6a3.3 3.3 0 0 1-3.8 1.2 3.9 3.9 0 0 1-.4-4.8l.8-1.5z"/>
<path d="M245.8 252.3l.5-.5a2.35 2.35 0 0 1 3.5 0 6.3 6.3 0 0 1-2.3 7.1 2.63 2.63 0 0 1-3.6 .5 4.8 4.8 0 0 1 .4-5.2zM246.6 251.7a1.64 1.64 0 0 1 1 2.2 4.3 4.3 0 0 1-3.4 3.8l-.9-.5M247 246.8l.2 .8M248.4 251.1a5.7 5.7 0 0 1-1.2 5.9l-.6 .6a4.1 4.1 0 0 1-2.9 1.5M248.8 248.6a5.3 5.3 0 0 1 1.7 6.4 8.6 8.6 0 0 1-6.4 6.2l-1.4-.1-.8-.4M248.8 248.6l-.2-.1a5.3 5.3 0 0 0-5.3 2.1 9.8 9.8 0 0 0-2.7 8.4l.6 1.1 .7 .6M251 245.2l1.4-1.2a1.07 1.07 0 0 1 1.5 0 5.1 5.1 0 0 1-3.5 4.6 .65 .65 0 0 1-.7-.9l.6-1.4zM251.6 245.2l.4-.3a.98 .98 0 0 1 1.2-.3 3 3 0 0 1-2.6 3.1 1.78 1.78 0 0 1 .6-2.1zM253.8 243.9l-3.6-4.3a1.95 1.95 0 0 0-2.4 .6 7.6 7.6 0 0 0-3 4.9l.3 .6 4.9 2.8"/>
<circle cx="228.1" cy="57.2" r="1.99"/>
<circle cx="230.6" cy="62.7" r="2.01"/>
<circle cx="91.8" cy="180.7" r="6.1"/>
<circle cx="91.9" cy="180.6" r="12"/>
<circle cx="91.9" cy="180.6" r="10"/>
<circle cx="91.9" cy="180.6" r="8.9"/>
</g>
<path d="M160.2 180.6h-126.9" fill="none" stroke="#000" stroke-width=".27" stroke-dasharray="6.3 1.3 1.3 1.3" stroke-dashoffset=".7"/>
<path d="M335.1 52.1v29.2" fill="none" stroke="#000" stroke-width=".27" stroke-dasharray="15.2 1 1 1" stroke-dashoffset="2.2"/>
<path d="M335.1 95.7v24.4" fill="none" stroke="#000" stroke-width=".27" stroke-dasharray="15.2 1 1 1" stroke-dashoffset="4.5"/>
<path d="M371.4 65.1l21.2 5.3M91.9 95.8v22M239.3 95.8v22" fill="none" stroke="#000" stroke-width=".27" stroke-dasharray="15.2 1 1 1" stroke-dashoffset="5.8"/>
<path d="M363.6 63.7l10.4 2.6" fill="none" stroke="#000" stroke-width=".27" stroke-dasharray="15.2 1 1 1" stroke-dashoffset="11.4"/>
<path d="M362.1 87.1v-10" fill="none" stroke="#000" stroke-width=".27" stroke-dasharray="15.2 1 1 1" stroke-dashoffset="11.8"/>
<path d="M324.1 82.8v-27" fill="none" stroke="#000" stroke-width=".27" stroke-dasharray="15.2 1 1 1" stroke-dashoffset="3.3"/>
<path d="M308 72.3h-12M50.8 81.8h12" fill="none" stroke="#000" stroke-width=".27" stroke-dasharray="15.2 1 1 1" stroke-dashoffset="10.8"/>
<path d="M294 70.4v-17.5" fill="none" stroke="#000" stroke-width=".27" stroke-dasharray="15.2 1 1 1" stroke-dashoffset="8"/>
<path d="M310 74.1v5.1" fill="none" stroke="#000" stroke-width=".27" stroke-dasharray="15.2 1 1 1" stroke-dashoffset="14.2"/>
<path d="M335 94.1v-23.6" fill="none" stroke="#000" stroke-width=".27" stroke-dasharray="15.2 1 1 1" stroke-dashoffset="5"/>
<path d="M290 59.5h8M290 65h8" fill="none" stroke="#000" stroke-width=".27" stroke-dasharray="15.2 1 1 1" stroke-dashoffset="12.8"/>
<path d="M228.9 74l-9-17.9" fill="none" stroke="#000" stroke-width=".27" stroke-dasharray="15.2 1 1 1" stroke-dashoffset="6.8"/>
<path d="M239.3 67.8v-40.8M236.8 233.7l17.4 14.3" fill="none" stroke="#000" stroke-width=".27" stroke-dasharray="15.2 1 1 1" stroke-dashoffset="5.5"/>
<path d="M91.9 49.8v15" fill="none" stroke="#000" stroke-width=".27" stroke-dasharray="15.2 1 1 1" stroke-dashoffset="7.5"/>
<path d="M91.9 64.8v5" fill="none" stroke="#000" stroke-width=".27" stroke-dasharray="15.2 1 1 1" stroke-dashoffset="14.3"/>
<path d="M127.5 52.4l6.3-25.3M131.9 81.8h-26" fill="none" stroke="#000" stroke-width=".27" stroke-dasharray="15.2 1 1 1" stroke-dashoffset="3.8"/>
<path d="M131.3 63.6l18.1 4.5" fill="none" stroke="#000" stroke-width=".27" stroke-dasharray="15.2 1 1 1" stroke-dashoffset="7.4"/>
<path d="M64.8 81.8h15.1M188.2 205.4l5.6-17.4" fill="none" stroke="#000" stroke-width=".27" stroke-dasharray="15.2 1 1 1" stroke-dashoffset="7.6"/>
<path d="M237.6 228.3l-3.5 14.2" fill="none" stroke="#000" stroke-width=".27" stroke-dasharray="15.2 1 1 1" stroke-dashoffset="7.3"/>
<path d="M220.9 240.5l32.7 18.9" fill="none" stroke="#000" stroke-width=".27" stroke-dasharray="15.2 1 1 1" stroke-dashoffset="7"/>
<path d="M212.9 209.2v22M212.4 220.9l7.2-20.8" fill="none" stroke="#000" stroke-width=".27" stroke-dasharray="15.2 1 1 1" stroke-dashoffset="5.7"/>
<path d="M237.8 227.2l4.9-19.7" fill="none" stroke="#000" stroke-width=".27" stroke-dasharray="15.2 1 1 1" stroke-dashoffset="6.6"/>
<path d="M212.9 249.8v-4.7" fill="none" stroke="#000" stroke-width=".27" stroke-dasharray="15.2 1 1 1" stroke-dashoffset="14.4"/>
<path d="M212.9 249.8v16" fill="none" stroke="#000" stroke-width=".27" stroke-dasharray="15.2 1 1 1" stroke-dashoffset="8.7"/>
<path d="M197.5 212.9l-8.5-4.8" fill="none" stroke="#000" stroke-width=".27" stroke-dasharray="15.2 1 1 1" stroke-dashoffset="11.9"/>
<path d="M198.3 215.6l-1.6 5" fill="none" stroke="#000" stroke-width=".27" stroke-dasharray="15.2 1 1 1" stroke-dashoffset="14.1"/>
<path d="M177.5 215.5l27.4 15.8" fill="none" stroke="#000" stroke-width=".27" stroke-dasharray="15.2 1 1 1" stroke-dashoffset="1"/>
<path d="M186.6 198l6.7 3.8M188.4 192.6l6.6 3.8" fill="none" stroke="#000" stroke-width=".27" stroke-dasharray="15.2 1 1 1" stroke-dashoffset="12.9"/>
<path d="M284.7 254.1h9M289.2 249.6v9" fill="none" stroke="#000" stroke-width=".27" stroke-dasharray="5.1 .8 .8 .8" stroke-dashoffset="1.7"/>
<path d="M288 254.1h-10" fill="none" stroke="#000" stroke-width=".27" stroke-dasharray="5.1 .8 .8 .8" stroke-dashoffset="1.2"/>
<path d="M20 10.2h390v277h-390zM410 248.2h-133.3v38.9" fill="none" stroke="#000" stroke-width=".7"/>
<g fill="#000">
<path d="M398.6 30.7l.4 3h-.9zM398.1 114.1h.9l-.4 3z"/>
<path d="M45.6 125.8l3-.5v1zM144.1 125.3l3 .5-3 .5z"/>
<path d="M216.1 126l3-.5v.9zM251.2 125.5l3 .5-3 .4z"/>
<path d="M104.7 162.6l.9 .2-1.2 2.8zM337.9 78.6h.9l-.6 3zM366.3 33.3l2 2.3-2.6-1.5zM138 59.1l.8 .5-1.9 2.3zM366.3 43.9l2.7 1.4-3-.5zM59.5 64.6l.9-.2 .4 3zM219.2 53.8l.7-.6 1.6 2.6zM48.8 185.6l-.9 2.9-.8-.4zM128.4 76l.9-.3 .6 2.9zM128.4 83.6l.8-.5 1.3 2.8zM75.6 57.1l.9-.2 .2 3.1z"/>
<path d="M158.2 180.6l1.5 4h-3zM35.3 180.6l1.5 4h-3z"/>
</g>
<text font-size="4.9" x="298.9" y="257.4">2:1</text>
<g font-size="4.7">
<text x="356.3" y="28.7">3</text>
<text x="50.4" y="35.4">6</text>
<text x="68.8" y="36.6">11</text>
<text x="93.3" y="38">10</text>
<text x="113.2" y="38">9</text>
<text x="149.3" y="40">4</text>
<text x="205.3" y="39.9">7</text>
<text x="338.4" y="38">2</text>
<text x="353.6" y="42.3">5</text>
<text x="109.2" y="145.1">1</text>
<text x="39.2" y="205.9">8</text>
<text x="365.1" y="272.9">Carburador</text>
</g>
<text font-size="4.1" x="21" y="293.7">SOLIDWORKS Educational Product. For Instructional Use Only.</text>
<g font-size="3.5">
<text x="346.1" y="285.2">A3</text>
<text x="378.2" y="285.2">1</text>
</g>
<text font-size="3.2" x="347.8" y="252.9">Desenho e Modelação Geométrica</text>
<text font-size="2.8" x="353.3" y="285.2">MOTCR_02</text>
<g font-size="2.7">
<text x="398" y="75.4" transform="rotate(-90 398 75.4)">43</text>
<text x="94.9" y="125.2">51</text>
<text x="233.7" y="125.4">19</text>
<text x="333.4" y="128.8">Corte A-A</text>
<text x="273.5" y="167">Nº</text>
<text x="299.3" y="167">Designação</text>
<text x="337.9" y="167">Qde</text>
<text x="351.5" y="165.7">Norma</text>
<text x="372.3" y="167">Material</text>
<text x="391.8" y="167">Peso</text>
<text x="402.6" y="167">Obs.</text>
<text x="351.3" y="168.7">Des. Nº</text>
<text x="274.3" y="174.7">1</text>
<text x="293.1" y="174.7">Corpo do carburador</text>
<text x="340.1" y="174.7">1</text>
<text x="346.8" y="174.7">MOTCR_02_00</text>
<text x="368.3" y="174.7">Gray Cast Iron</text>
<text x="393.4" y="174.7">26</text>
<text x="274.3" y="182.8">2</text>
<text x="290.1" y="182.8">Agulha de média rotação</text>
<text x="340.1" y="182.8">1</text>
<text x="368.8" y="181.5">Stainless Steel</text>
<text x="372.7" y="184.5">(ferritic)</text>
<text x="394.2" y="182.8">3</text>
<text x="32.8" y="187.3">A</text>
<text x="159" y="187.3">A</text>
<text x="274.3" y="190.3">3</text>
<text x="283.9" y="190.3">Cápsula da agulha de alta rotação</text>
<text x="340.1" y="190.3">1</text>
<text x="346.8" y="190.3">MOTCR_02_01</text>
<text x="371.2" y="190.3">3003 Alloy</text>
<text x="394.2" y="190.3">1</text>
<text x="274.3" y="196.4">4</text>
<text x="284.5" y="196.4">Bocal de admissão de combustível</text>
<text x="340.1" y="196.4">1</text>
<text x="375.2" y="196.4">ABS</text>
<text x="393" y="196.4">0.3</text>
<text x="274.3" y="202.9">5</text>
<text x="291.8" y="202.9">Agulha de alta rotação</text>
<text x="340.1" y="202.9">1</text>
<text x="368.8" y="201.6">Stainless Steel</text>
<text x="394.2" y="202.9">1</text>
<text x="372.7" y="204.6">(ferritic)</text>
<text x="274.3" y="210">6</text>
<text x="291" y="210">Alavanca do acelerador</text>
<text x="340.1" y="210">1</text>
<text x="371.2" y="210">3003 Alloy</text>
<text x="394.2" y="210">4</text>
<text x="274.3" y="217.8">7</text>
<text x="290.2" y="217.8">Parafuso de marcha lenta</text>
<text x="340.1" y="217.8">1</text>
<text x="368.8" y="216.5">Stainless Steel</text>
<text x="372.7" y="219.5">(ferritic)</text>
<text x="394.2" y="217.8">1</text>
<text x="274.3" y="226">8</text>
<text x="290.7" y="226">Agulha de baixa rotação</text>
<text x="340.1" y="226">1</text>
<text x="368.9" y="224.7">Stainless Steel</text>
<text x="372.7" y="227.7">(ferritic)</text>
<text x="394.2" y="226">2</text>
<text x="274.3" y="232.9">9</text>
<text x="301.2" y="232.9">Anilha - 4</text>
<text x="340.1" y="232.9">1</text>
<text x="350.8" y="232.9">ISO 7092</text>
<text x="273.5" y="238.4">10</text>
<text x="299.4" y="238.4">Porca-M4-C</text>
<text x="340.1" y="238.4">1</text>
<text x="349.7" y="238.4">ISO 10511</text>
<text x="273.5" y="244.9">11</text>
<text x="284.3" y="244.9">Mola do parafuso de marcha lenta</text>
<text x="340.1" y="244.9">1</text>
<text x="369" y="243.6">Cast Stainless</text>
<text x="393" y="244.9">0.1</text>
<text x="374.5" y="246.6">Steel</text>
<text x="346.2" y="264">Curso: MEAer</text>
<text x="346.2" y="260.2">Nome: António Lopes</text>
<text x="373.4" y="264">Turno: L05</text>
<text x="379.5" y="260.2">n.º 95771</text>
</g>
<text font-size="2" x="333.5" y="254.3">30/12/2019</text>
<g font-size="1.8">
<text x="299.4" y="250.5">Escala</text>
<text x="322.9" y="250.4">Rúbrica</text>
<text x="335.9" y="250.4">Data</text>
<text x="310.5" y="254.3">Desenhou</text>
<text x="277.6" y="261.8">Material:</text>
<text x="310.7" y="258.1">Verificou</text>
<text x="310.7" y="261.8">Projectou</text>
<text x="277.6" y="269.6">Tolerância Geral:</text>
<text x="310.8" y="265.6">Fabricou</text>
<text x="310.8" y="272.9">Notas:</text>
<text x="277.6" y="279.3">Acabamentos:</text>
<text x="346" y="281.4">Folha</text>
<text x="353.4" y="281.4">Desenho n.º</text>
<text x="376.7" y="281.4">Folha</text>
<text x="384.6" y="281.4">Peso:</text>
<text x="391.8" y="281.4">Revisto:</text>
<text x="382.7" y="284.7">39</text>
</g>
</svg>
